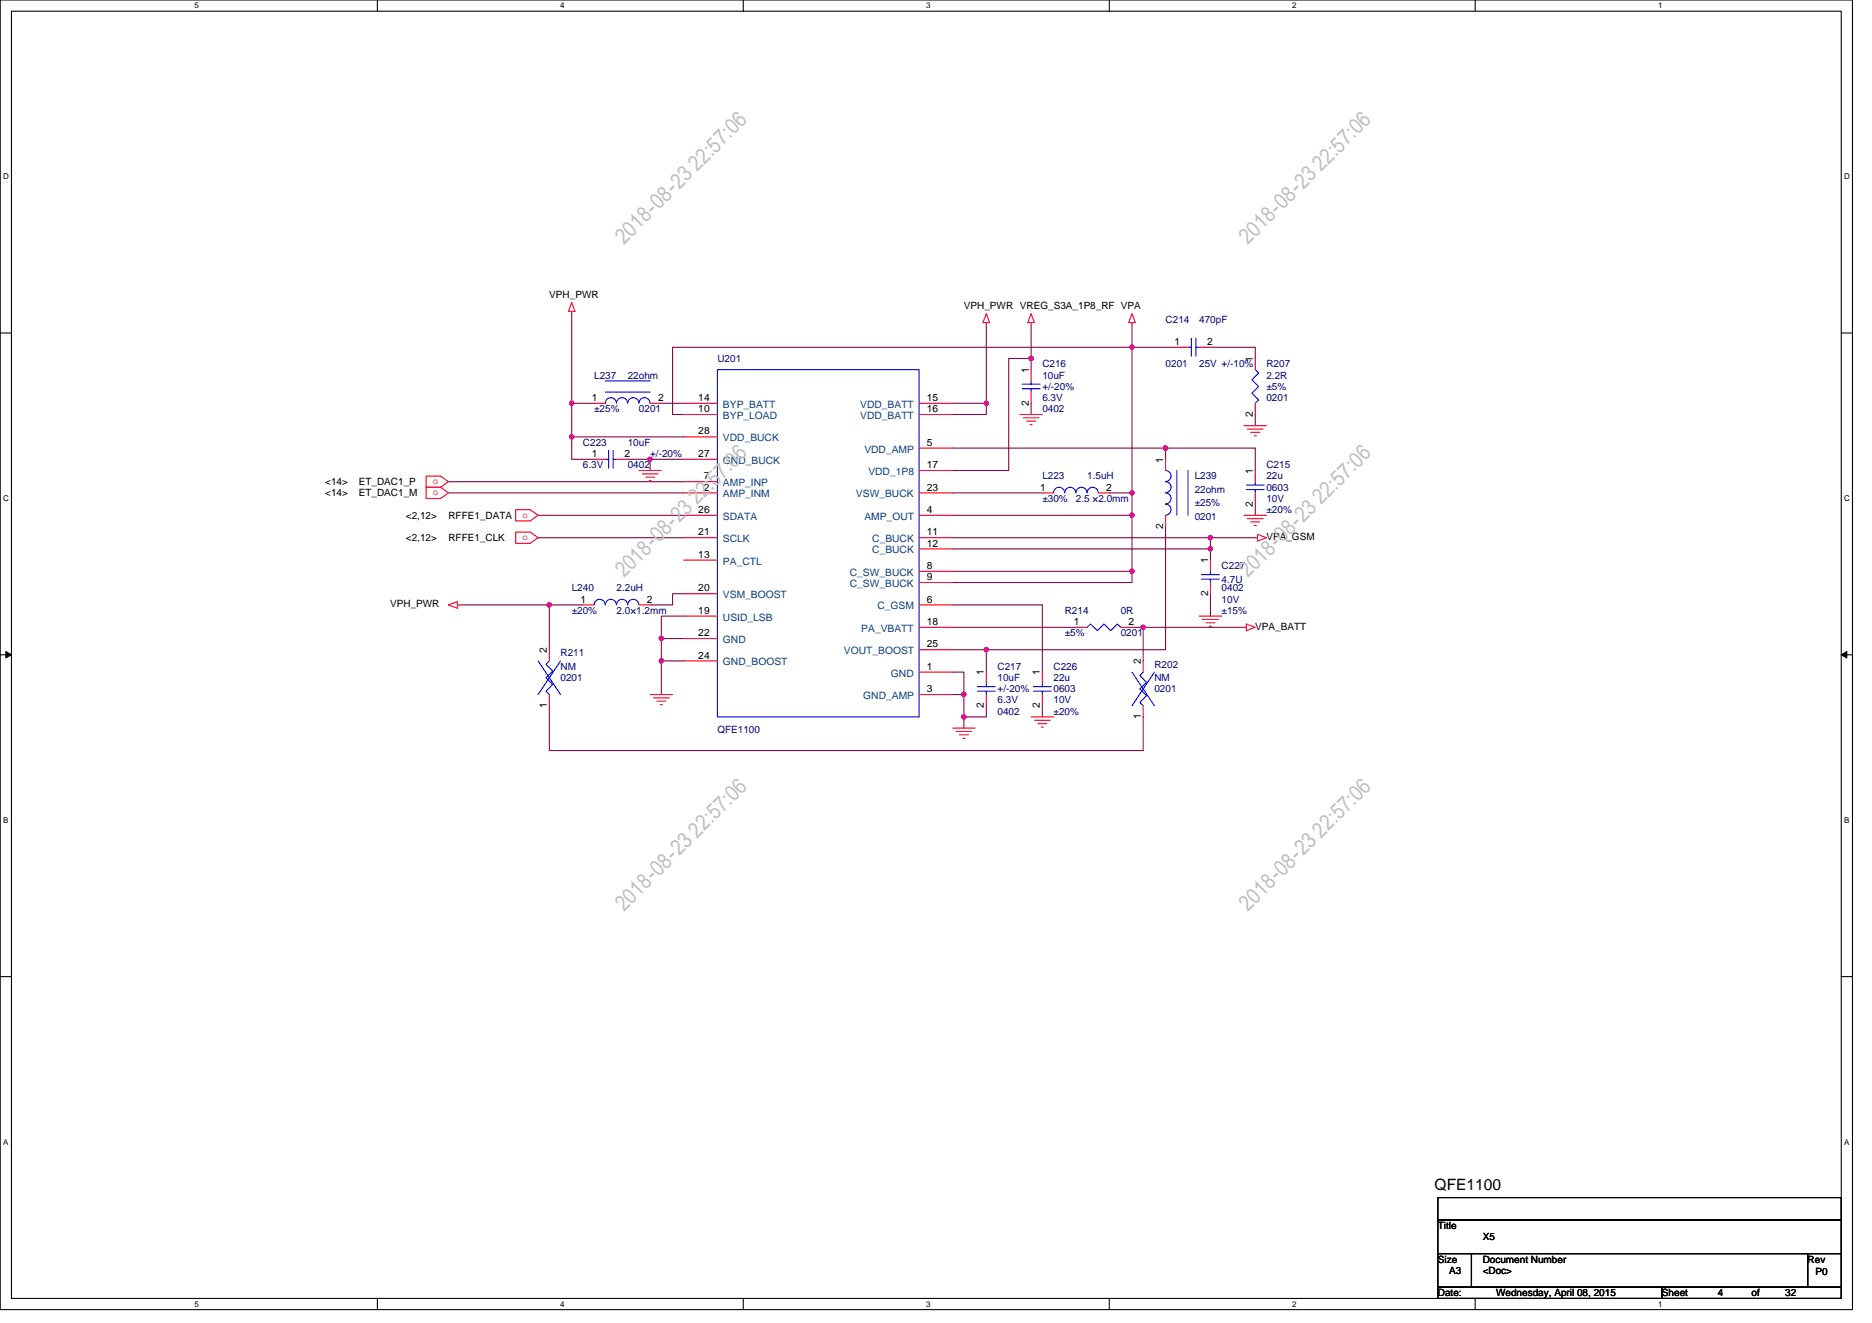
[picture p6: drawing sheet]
<svg xmlns="http://www.w3.org/2000/svg" width="297mm" height="210mm" viewBox="0 0 297 210" stroke-linecap="round" stroke-linejoin="round" font-family="sans-serif">
<path d="M0 0h293.9v207.9h-293.9zM1.8 1.8h290.4v204.3h-290.4z" fill="none" stroke="#000" stroke-width=".17"/>
<g fill="#fff">
<path d="M30.8 .2h.7v1.4h-.7z"/>
<path d="M30.8 206.3h.7v1.4h-.7z"/>
</g>
<path d="M59.9 0v1.8M59.9 206.1v1.8" fill="none" stroke="#000" stroke-width=".17"/>
<g fill="#fff">
<path d="M88.9 .2h.7v1.4h-.7z"/>
<path d="M88.9 206.3h.7v1.4h-.7z"/>
</g>
<path d="M117.9 0v1.8M117.9 206.1v1.8" fill="none" stroke="#000" stroke-width=".17"/>
<g fill="#fff">
<path d="M147 .2h.7v1.4h-.7z"/>
<path d="M147 206.3h.7v1.4h-.7z"/>
</g>
<path d="M176 0v1.8M176 206.1v1.8" fill="none" stroke="#000" stroke-width=".17"/>
<g fill="#fff">
<path d="M205 .2h.7v1.4h-.7z"/>
<path d="M205 206.3h.7v1.4h-.7z"/>
</g>
<path d="M234.1 0v1.8M234.1 206.1v1.8" fill="none" stroke="#000" stroke-width=".17"/>
<g fill="#fff">
<path d="M263.1 .2h.7v1.4h-.7z"/>
<path d="M263.1 206.3h.7v1.4h-.7z"/>
<path d="M.5 27.3h.9v1.4h-.9z"/>
<path d="M292.6 27.3h.9v1.4h-.9z"/>
<path d="M.5 78.4h.9v1.4h-.9z"/>
<path d="M292.6 78.4h.9v1.4h-.9z"/>
</g>
<path d="M0 52.9h1.8M292.2 52.9h1.7" fill="none" stroke="#000" stroke-width=".17"/>
<g fill="#fff">
<path d="M.5 129.5h.8v1.4h-.8z"/>
<path d="M292.6 129.5h.9v1.4h-.9z"/>
</g>
<path d="M0 103.9h1.8M292.2 103.9h1.7" fill="none" stroke="#000" stroke-width=".17"/>
<path d="M.9 103.4l.9 .5-.9 .5zM292.2 103.9l.8-.5v1z" fill="#000" stroke="#000" stroke-width=".16"/>
<g fill="#fff">
<path d="M.5 180.5h.8v1.4h-.8z"/>
<path d="M292.6 180.5h.9v1.4h-.9z"/>
</g>
<path d="M0 155h1.8M292.2 155h1.7M228.2 190.1h64v3.5h-64zM228.2 193.6h64v5.4h-64zM228.2 199h5.3v5.3h-5.3zM233.5 199h53.3v5.3h-53.3zM286.8 199h5.4v5.3h-5.4zM228.2 204.3h35.5v1.8h-35.5zM263.7 204.3h28.5v1.8h-28.5z" fill="none" stroke="#000" stroke-width=".17"/>
<g fill="none" stroke="#800040" stroke-width=".17">
<path d="M90.7 49.8v14.2M156.5 51.6v12.4M163.6 58.7v-1.8h-3.5v17.8h-8.9M163.6 51.6v5.3M179.6 55.1h7.1M179.6 55.1h-72.9v10.7h1.8M179.6 55.1v23.1M179.6 51.6v3.5M192.1 55.1h7.1v1.8M71.2 76.5h37.3M71.2 78.2h37.3M90.7 69.3v3.6h3.6"/>
<path d="M90.7 69.3h17.8M90.7 64h3.6M90.7 64v5.3M99.6 72.9h3.6M104.9 64h3.6M108.5 72.9h-5.3v1.8M151.2 64h5.3v1.8h-5.3M151.2 78.2h14.2M151.2 71.1h33.8M163.6 64v1.8M176.1 78.2h3.5M179.6 78.2v3.6"/>
<path d="M185 71.1v1.8M185 71.1h14.2v3.6M199.2 65.8v1.8M72.9 96h14.3M85.4 81.8h23.1M85.4 85.3h23.1M92.5 96h-5.3v7.1M108.5 94.2h-1.8v1.8h-3.5M108.5 97.8h-3.6v3.5M151.2 85.3h40.9M151.2 81.8h28.4M151.2 90.7h28.4"/>
<path d="M151.2 87.1h40.9M151.2 99.6h19.5M151.2 96h14.2v10.7M179.6 99.6h1.8M179.6 90.7v1.8h-28.4M179.6 81.8v8.9M181.4 99.6h16M181.4 99.6v5.3M185 83.6v19.5h-28.5M192.1 85.3h7.1M192.1 87.1v1.8M192.1 85.3v1.8"/>
<path d="M192.1 94.2v3.6M199.2 80v1.8M87.2 112v7.1h94.2v-5.3M108.5 104.9h-3.6v5.3M108.5 101.3h-3.6v3.6M151.2 110.2h1.7v3.6M151.2 106.7h1.7v3.5M151.2 103.1h5.3M152.9 113.8v1.8M156.5 112v1.8h-3.6M156.5 103.1v3.6M165.4 112v1.8"/>
</g>
<g fill="#f0f" stroke="#f0f" stroke-width=".17">
<circle cx="90.7" cy="64" r=".35"/>
<circle cx="156.5" cy="64" r=".35"/>
<circle cx="90.7" cy="69.3" r=".35"/>
<circle cx="103.2" cy="72.9" r=".35"/>
<circle cx="179.6" cy="81.8" r=".35"/>
<circle cx="179.6" cy="78.2" r=".35"/>
<circle cx="179.6" cy="55.1" r=".35"/>
<circle cx="179.6" cy="90.7" r=".35"/>
<circle cx="184.9" cy="71.1" r=".35"/>
<circle cx="163.6" cy="56.9" r=".35"/>
<circle cx="192.1" cy="87.1" r=".35"/>
<circle cx="192.1" cy="85.3" r=".35"/>
<circle cx="152.9" cy="110.2" r=".35"/>
<circle cx="181.4" cy="99.6" r=".35"/>
<circle cx="156.5" cy="103.1" r=".35"/>
<circle cx="152.9" cy="113.8" r=".35"/>
<circle cx="104.9" cy="104.9" r=".35"/>
<circle cx="104.9" cy="101.3" r=".35"/>
<circle cx="87.1" cy="96" r=".35"/>
</g>
<g fill="none" stroke="#f00" stroke-width=".17">
<path d="M90.7 48l.5 1.4h-1zM90.7 49.4v.4M156.5 49.8l.5 1.4h-1zM156.5 51.2v.4M163.6 58.7v1.8M163.6 49.8l.5 1.4h-1zM163.6 51.2v.4M179.6 49.8l.5 1.4h-1zM179.6 51.2v.4M186.7 55.1h1.8M190.3 55.1h1.8M199.2 56.9v1.8"/>
<path d="M67.6 75.6h2.3l1.3 .9-1.3 .8h-2.3zM67.6 77.3h2.3l1.3 .9-1.3 .9h-2.3zM94.3 64h1.8M94.3 72.9h1.8M97.8 72.9h1.8M101.4 74.7h3.5M101.9 75.2h2.5M102.4 75.7h1.5M103 76.3h.3M103.2 64h1.7M108.5 78.2h5.3M108.5 76.5h5.3"/>
<path d="M108.5 65.8h5.3M108.5 64h5.3M108.5 72.9h5.3M108.5 69.3h5.3M145.8 71.1h5.4M145.8 64h5.4M145.8 65.8h5.4M145.8 74.7h5.4M145.8 78.2h5.4M161.8 65.8h3.6M162.4 66.3h2.5M162.9 66.8h1.4"/>
<path d="M163.4 67.4h.4M163.6 62.2v1.8M165.4 78.2h1.8M174.3 78.2h1.8M185 72.9v1.8M197.4 67.6h3.6M197.9 68.1h2.5M198.5 68.6h1.4M199 69.2h.3M199.2 74.7v1.8M199.2 78.2v1.8M199.2 64v1.8"/>
<path d="M71.2 96l1.4-.5v1zM72.6 96h.3M81.8 80.9h2.3l1.3 .9-1.3 .9h-2.3zM81.8 84.5h2.3l1.3 .8-1.3 .9h-2.3zM92.5 96h1.8M101.4 96h1.8M108.5 88.9h5.3M108.5 97.8h5.3M108.5 94.2h5.3M108.5 85.3h5.3M108.5 81.8h5.3M145.8 81.8h5.4"/>
<path d="M145.8 96h5.4M145.8 90.7h5.4M145.8 92.5h5.4M145.8 85.3h5.4M145.8 87.1h5.4M145.8 99.6h5.4M170.7 99.6h1.8M177.8 99.6h1.8M185 81.8v1.8M190.3 97.8h3.5M190.8 98.3h2.5M191.3 98.8h1.5"/>
<path d="M191.9 99.4h.3M192.1 88.9v1.8M192.1 92.5v1.7M197.4 99.6h.4M197.4 81.8h3.6M197.8 99l1.4 .6-1.4 .5zM197.9 82.3h2.5M198.5 82.8h1.4M199 83.4h.3M199.2 85.3h.3M199.5 84.8l1.5 .5-1.5 .6zM87.2 110.2v1.8"/>
<path d="M87.2 103.1v1.8M103.2 110.2h3.5M103.7 110.8h2.5M104.2 111.3h1.5M104.8 111.8h.3M108.5 101.3h5.3M108.5 104.9h5.3M145.8 106.7h5.4M145.8 110.2h5.4M145.8 103.1h5.4M151.2 115.6h3.5M151.7 116.1h2.5"/>
<path d="M152.2 116.6h1.5M152.8 117.2h.3M156.5 106.7v1.8M156.5 110.2v1.8M163.6 113.8h3.6M164.1 114.3h2.5M164.7 114.9h1.4M165.2 115.4h.4M165.4 106.7v1.8M165.4 110.2v1.8M181.4 112v1.8M181.4 104.9v1.8"/>
</g>
<g fill="none" stroke="#00f" stroke-width=".17">
<path d="M113.8 58.7h32v55.1h-32zM188.5 55.1h.5M189 53.7v2.8M189.8 53.7v2.8M189.8 55.1h.5M199.2 58.7l.5 .5-1.1 1.1 1.1 1-1.1 1.1 1.1 1.1-.5 .5M96.1 62.2h7.1M96.1 60.5h7.1M96.1 64a.88 .88 0 0 1 .8-.9 .88 .88 0 0 1 .9 .9 .89 .89 0 0 1 .9-.9 .89 .89 0 0 1 .9 .9M96.1 72.9h.5M96.6 71.5v2.8M97.3 71.5v2.8"/>
<path d="M97.3 72.9h.5M99.6 64a.88 .88 0 0 1 .9-.9 .88 .88 0 0 1 .9 .9M101.4 64a.88 .88 0 0 1 .9-.9 .88 .88 0 0 1 .8 .9M162.2 61h2.8M162.2 61.7h2.8M163.6 60.5v.5M163.6 61.7v.5M167.2 78.2a.88 .88 0 0 1 .8-.9 .88 .88 0 0 1 .9 .9M168.9 78.2a.88 .88 0 0 1 .9-.9 .88 .88 0 0 1 .9 .9M170.7 78.2a.88 .88 0 0 1 .9-.9 .88 .88 0 0 1 .9 .9M172.5 78.2a.88 .88 0 0 1 .9-.9 .88 .88 0 0 1 .9 .9M184.9 74.7a.88 .88 0 0 1 .9 .9 .88 .88 0 0 1-.9 .8 .89 .89 0 0 1 .9 .9 .89 .89 0 0 1-.9 .9 .89 .89 0 0 1 .9 .9 .89 .89 0 0 1-.9 .9"/>
<path d="M186.7 74.7v7.1M188.5 74.7v7.1M197.8 77h2.8M197.8 77.7h2.8M199.2 76.5v.5M199.2 77.7v.5M99.6 96a.89 .89 0 0 0-.9-.9 .89 .89 0 0 0-.9 .9 .89 .89 0 0 0-.9-.9 .89 .89 0 0 0-.9 .9 .88 .88 0 0 0-.8-.9 .88 .88 0 0 0-.9 .9M101.4 96a.88 .88 0 0 0-.9-.9 .88 .88 0 0 0-.9 .9M172.5 99.6l.5-.6 1.1 1.1 1.1-1.1 1 1.1 1.1-1.1 .5 .6M184.9 80a.88 .88 0 0 1 .9 .9 .88 .88 0 0 1-.9 .9M190.6 91.2h2.9M190.6 91.9h2.9"/>
<path d="M192.1 90.7v.5M192.1 91.9v.6M85.4 104.9l3.5 5.3M87.2 104.9l-.6 .5 1.1 1.1-1.1 1.1 1.1 1-1.1 1.1 .6 .5M88.9 104.9l-3.5 5.3M155.1 109h2.8M155.1 109.7h2.8M156.5 108.5v.5M156.5 109.7v.5M164 109h2.8M164 109.7h2.8M165.4 108.5v.5"/>
<path d="M165.4 109.7v.5M179.6 106.7l3.6 5.3M181.4 106.7l-.5 .5 1 1.1-1 1 1 1.1-1 1.1 .5 .5M183.2 106.7l-3.6 5.3"/>
</g>
<g font-size="3.5" fill="#c0c0c0">
<text x="99" y="38.9" transform="rotate(-45 99 38.9)">2018-08-23 22:57:06</text>
<text x="198" y="38.9" transform="rotate(-45 198 38.9)">2018-08-23 22:57:06</text>
<text x="99" y="91.8" transform="rotate(-45 99 91.8)">2018-08-23 22:57:06</text>
<text x="198" y="91.8" transform="rotate(-45 198 91.8)">2018-08-23 22:57:06</text>
<text x="99" y="144.7" transform="rotate(-45 99 144.7)">2018-08-23 22:57:06</text>
<text x="198" y="144.7" transform="rotate(-45 198 144.7)">2018-08-23 22:57:06</text>
</g>
<text font-size="2.5" x="227.6" y="188.9">QFE1100</text>
<g font-size="1.6">
<text x="87.2" y="47.3">VPH_PWR</text>
<text x="152.9" y="49.1">VPH_PWR VREG_S3A_1P8_RF VPA</text>
<text x="163.2" y="59.2" transform="rotate(-90 163.2 59.2)">1</text>
<text x="186.4" y="54.7">1</text>
<text x="191.5" y="54.7">2</text>
<text x="198.8" y="57.4" transform="rotate(-90 198.8 57.4)">1</text>
<text x="93.9" y="63.6">1</text>
<text x="104.4" y="63.6">2</text>
<text x="110.8" y="65.4">10</text>
<text x="110.8" y="63.6">14</text>
<text x="147.1" y="63.6">15</text>
<text x="147.1" y="65.4">16</text>
<text x="163.2" y="64.4" transform="rotate(-90 163.2 64.4)">2</text>
<text x="110.8" y="69">28</text>
<text x="147.1" y="70.7">5</text>
<text x="198.8" y="66.2" transform="rotate(-90 198.8 66.2)">2</text>
<text x="51.6" y="77">&lt;14&gt;</text>
<text x="56.9" y="77">ET_DAC1_P</text>
<text x="93.9" y="72.5">1</text>
<text x="99.1" y="72.5">2</text>
<text x="110.8" y="72.5">27</text>
<text x="111.7" y="77.9">2</text>
<text x="111.7" y="76.1">7</text>
<text x="147.1" y="77.9">23</text>
<text x="147.1" y="74.3">17</text>
<text x="165" y="77.9">1</text>
<text x="175.5" y="77.9">2</text>
<text x="184.6" y="73.4" transform="rotate(-90 184.6 73.4)">1</text>
<text x="198.8" y="75.2" transform="rotate(-90 198.8 75.2)">1</text>
<text x="51.6" y="78.8">&lt;14&gt;</text>
<text x="56.9" y="78.8">ET_DAC1_M</text>
<text x="64.4" y="82.3">&lt;2,12&gt;</text>
<text x="71.2" y="82.3">RFFE1_DATA</text>
<text x="110.8" y="81.4">26</text>
<text x="147.1" y="81.4">4</text>
<text x="184.6" y="83.9" transform="rotate(-90 184.6 83.9)">2</text>
<text x="198.8" y="80.4" transform="rotate(-90 198.8 80.4)">2</text>
<text x="64.4" y="85.9">&lt;2,12&gt;</text>
<text x="71.2" y="85.9">RFFE1_CLK</text>
<text x="110.8" y="88.5">13</text>
<text x="110.8" y="85">21</text>
<text x="147.1" y="85">11</text>
<text x="147.1" y="86.7">12</text>
<text x="191.7" y="89.4" transform="rotate(-90 191.7 89.4)">1</text>
<text x="201" y="85.7">VPA_GSM</text>
<text x="92.1" y="95.6">1</text>
<text x="102.6" y="95.6">2</text>
<text x="110.8" y="93.9">20</text>
<text x="147.1" y="95.6">6</text>
<text x="147.1" y="90.3">8</text>
<text x="147.1" y="92.1">9</text>
<text x="191.7" y="94.6" transform="rotate(-90 191.7 94.6)">2</text>
<text x="61.9" y="96.4">VPH_PWR</text>
<text x="110.8" y="97.4">19</text>
<text x="110.8" y="101">22</text>
<text x="147.1" y="99.2">18</text>
<text x="170.4" y="99.2">1</text>
<text x="179.1" y="99.2">2</text>
<text x="199.2" y="99.9">VPA_BATT</text>
<text x="86.8" y="103.7" transform="rotate(-90 86.8 103.7)">2</text>
<text x="110.8" y="104.5">24</text>
<text x="147.1" y="106.3">1</text>
<text x="147.1" y="102.7">25</text>
<text x="156.1" y="107.2" transform="rotate(-90 156.1 107.2)">1</text>
<text x="165" y="107.2" transform="rotate(-90 165 107.2)">1</text>
<text x="181" y="105.4" transform="rotate(-90 181 105.4)">2</text>
<text x="86.8" y="112.4" transform="rotate(-90 86.8 112.4)">1</text>
<text x="147.1" y="109.9">3</text>
<text x="156.1" y="112.4" transform="rotate(-90 156.1 112.4)">2</text>
<text x="165" y="112.4" transform="rotate(-90 165 112.4)">2</text>
<text x="181" y="114.2" transform="rotate(-90 181 114.2)">1</text>
<text x="228.2" y="195.1">Title</text>
<text x="235.3" y="196.8">X5</text>
<text x="228.2" y="200.4">Size</text>
<text x="229.9" y="202.2">A3</text>
<text x="235.3" y="200.4">Document Number</text>
<text x="235.3" y="202.2">&lt;Doc&gt;</text>
<text x="286.8" y="200.4">Rev</text>
<text x="288.1" y="202.3">P0</text>
<text x="228.2" y="205.7">Date:</text>
<text x="237.4" y="205.7">Wednesday, April 08, 2015</text>
<text x="263.7" y="205.7">Sheet</text>
<text x="272.6" y="205.7">4</text>
<text x="277.9" y="205.7">of</text>
<text x="283.3" y="205.7">32</text>
</g>
<g font-size="1.6" fill="#000080">
<text x="185" y="51.2">C214</text>
<text x="190.3" y="51.2">470pF</text>
<text x="113.8" y="57.4">U201</text>
<text x="165.4" y="58.3">C216</text>
<text x="185" y="58.3">0201</text>
<text x="190.3" y="58.3">25V +/-10%</text>
<text x="201" y="58.3">R207</text>
<text x="94.3" y="60.1">L237</text>
<text x="94.3" y="65.4">±25%</text>
<text x="99.6" y="60.1">22ohm</text>
<text x="101.4" y="65.4">0201</text>
<text x="165.4" y="60.1">10uF</text>
<text x="165.4" y="65.4">0402</text>
<text x="165.4" y="63.6">6.3V</text>
<text x="165.4" y="61.9">+/-20%</text>
<text x="201" y="60.1">2.2R</text>
<text x="201" y="61.9">±5%</text>
<text x="201" y="63.6">0201</text>
<text x="92.5" y="70.8">C223</text>
<text x="99.6" y="70.8">10uF</text>
<text x="92.5" y="74.3">6.3V</text>
<text x="99.6" y="74.3">0402</text>
<text x="103.2" y="72.5">+/-20%</text>
<text x="165.4" y="76.1">L223</text>
<text x="172.5" y="76.1">1.5uH</text>
<text x="189.6" y="76.1">L239</text>
<text x="201" y="74.3">C215</text>
<text x="201" y="76.1">22u</text>
<text x="201" y="77.9">0603</text>
<text x="165.4" y="79.7">±30%</text>
<text x="170.7" y="79.7">2.5 ×2.0mm</text>
<text x="189.6" y="78.2">22ohm</text>
<text x="189.6" y="80.4">±25%</text>
<text x="189.6" y="82.5">0201</text>
<text x="201" y="79.7">10V</text>
<text x="201" y="81.4">±20%</text>
<text x="90.7" y="93.9">L240</text>
<text x="97.8" y="93.9">2.2uH</text>
<text x="193.8" y="90.3">C227</text>
<text x="193.8" y="92.5">4.7U</text>
<text x="193.8" y="93.9">0402</text>
<text x="193.8" y="95.7">10V</text>
<text x="90.7" y="97.4">±20%</text>
<text x="97.8" y="97.4">2.0×1.2mm</text>
<text x="168.9" y="97.4">R214</text>
<text x="168.9" y="101">±5%</text>
<text x="177.8" y="97.4">0R</text>
<text x="177.8" y="101">0201</text>
<text x="193.8" y="97.4">±15%</text>
<text x="88.9" y="104.2">R211</text>
<text x="88.9" y="106.3">NM</text>
<text x="158.3" y="106.3">C217</text>
<text x="167.2" y="106.3">C226</text>
<text x="183.2" y="106">R202</text>
<text x="88.9" y="108.1">0201</text>
<text x="158.3" y="108.1">10uF</text>
<text x="158.3" y="113.4">0402</text>
<text x="158.3" y="111.7">6.3V</text>
<text x="158.3" y="109.9">+/-20%</text>
<text x="167.2" y="108.1">22u</text>
<text x="167.2" y="109.9">0603</text>
<text x="167.2" y="111.7">10V</text>
<text x="167.2" y="113.4">±20%</text>
<text x="183.2" y="108.1">NM</text>
<text x="183.2" y="109.9">0201</text>
<text x="113.8" y="116.3">QFE1100</text>
</g>
<g font-size="1.6" fill="#004080">
<text x="114.7" y="64.7">BYP_BATT</text>
<text x="136.5" y="64.7">VDD_BATT</text>
<text x="114.7" y="66.5">BYP_LOAD</text>
<text x="114.7" y="70.1">VDD_BUCK</text>
<text x="136.5" y="66.5">VDD_BATT</text>
<text x="137.2" y="71.8">VDD_AMP</text>
<text x="114.7" y="77.2">AMP_INP</text>
<text x="114.7" y="73.6">GND_BUCK</text>
<text x="137.8" y="75.4">VDD_1P8</text>
<text x="114.7" y="79">AMP_INM</text>
<text x="114.7" y="82.5">SDATA</text>
<text x="135.8" y="79">VSW_BUCK</text>
<text x="137.2" y="82.5">AMP_OUT</text>
<text x="114.7" y="89.6">PA_CTL</text>
<text x="114.7" y="86.1">SCLK</text>
<text x="138.4" y="86.1">C_BUCK</text>
<text x="138.4" y="87.8">C_BUCK</text>
<text x="114.7" y="95">VSM_BOOST</text>
<text x="134.8" y="91.4">C_SW_BUCK</text>
<text x="134.8" y="93.2">C_SW_BUCK</text>
<text x="114.7" y="98.5">USID_LSB</text>
<text x="136.7" y="100.3">PA_VBATT</text>
<text x="139.2" y="96.7">C_GSM</text>
<text x="114.7" y="102.1">GND</text>
<text x="114.7" y="105.6">GND_BOOST</text>
<text x="133.9" y="103.8">VOUT_BOOST</text>
<text x="141.4" y="107.4">GND</text>
<text x="137" y="111">GND_AMP</text>
</g>
<g font-size="1.6" fill="#f00">
<text x="68.7" y="76.8">o</text>
<text x="68.7" y="78.6">o</text>
<text x="82.9" y="82.1">o</text>
<text x="82.9" y="85.7">o</text>
</g>
<g font-size="1.3">
<text x="30.8" y="1.3">5</text>
<text x="88.9" y="1.3">4</text>
<text x="147" y="1.3">3</text>
<text x="205" y="1.3">2</text>
<text x="263.1" y="1.3">1</text>
<text x=".5" y="28.4">D</text>
<text x="292.6" y="28.4">D</text>
<text x=".5" y="79.5">C</text>
<text x="292.6" y="79.5">C</text>
<text x=".5" y="130.6">B</text>
<text x="292.6" y="130.6">B</text>
<text x=".5" y="181.7">A</text>
<text x="292.6" y="181.7">A</text>
<text x="30.8" y="207.4">5</text>
<text x="88.9" y="207.4">4</text>
<text x="147" y="207.4">3</text>
<text x="205" y="207.4">2</text>
<text x="263.1" y="207.4">1</text>
</g>
</svg>
